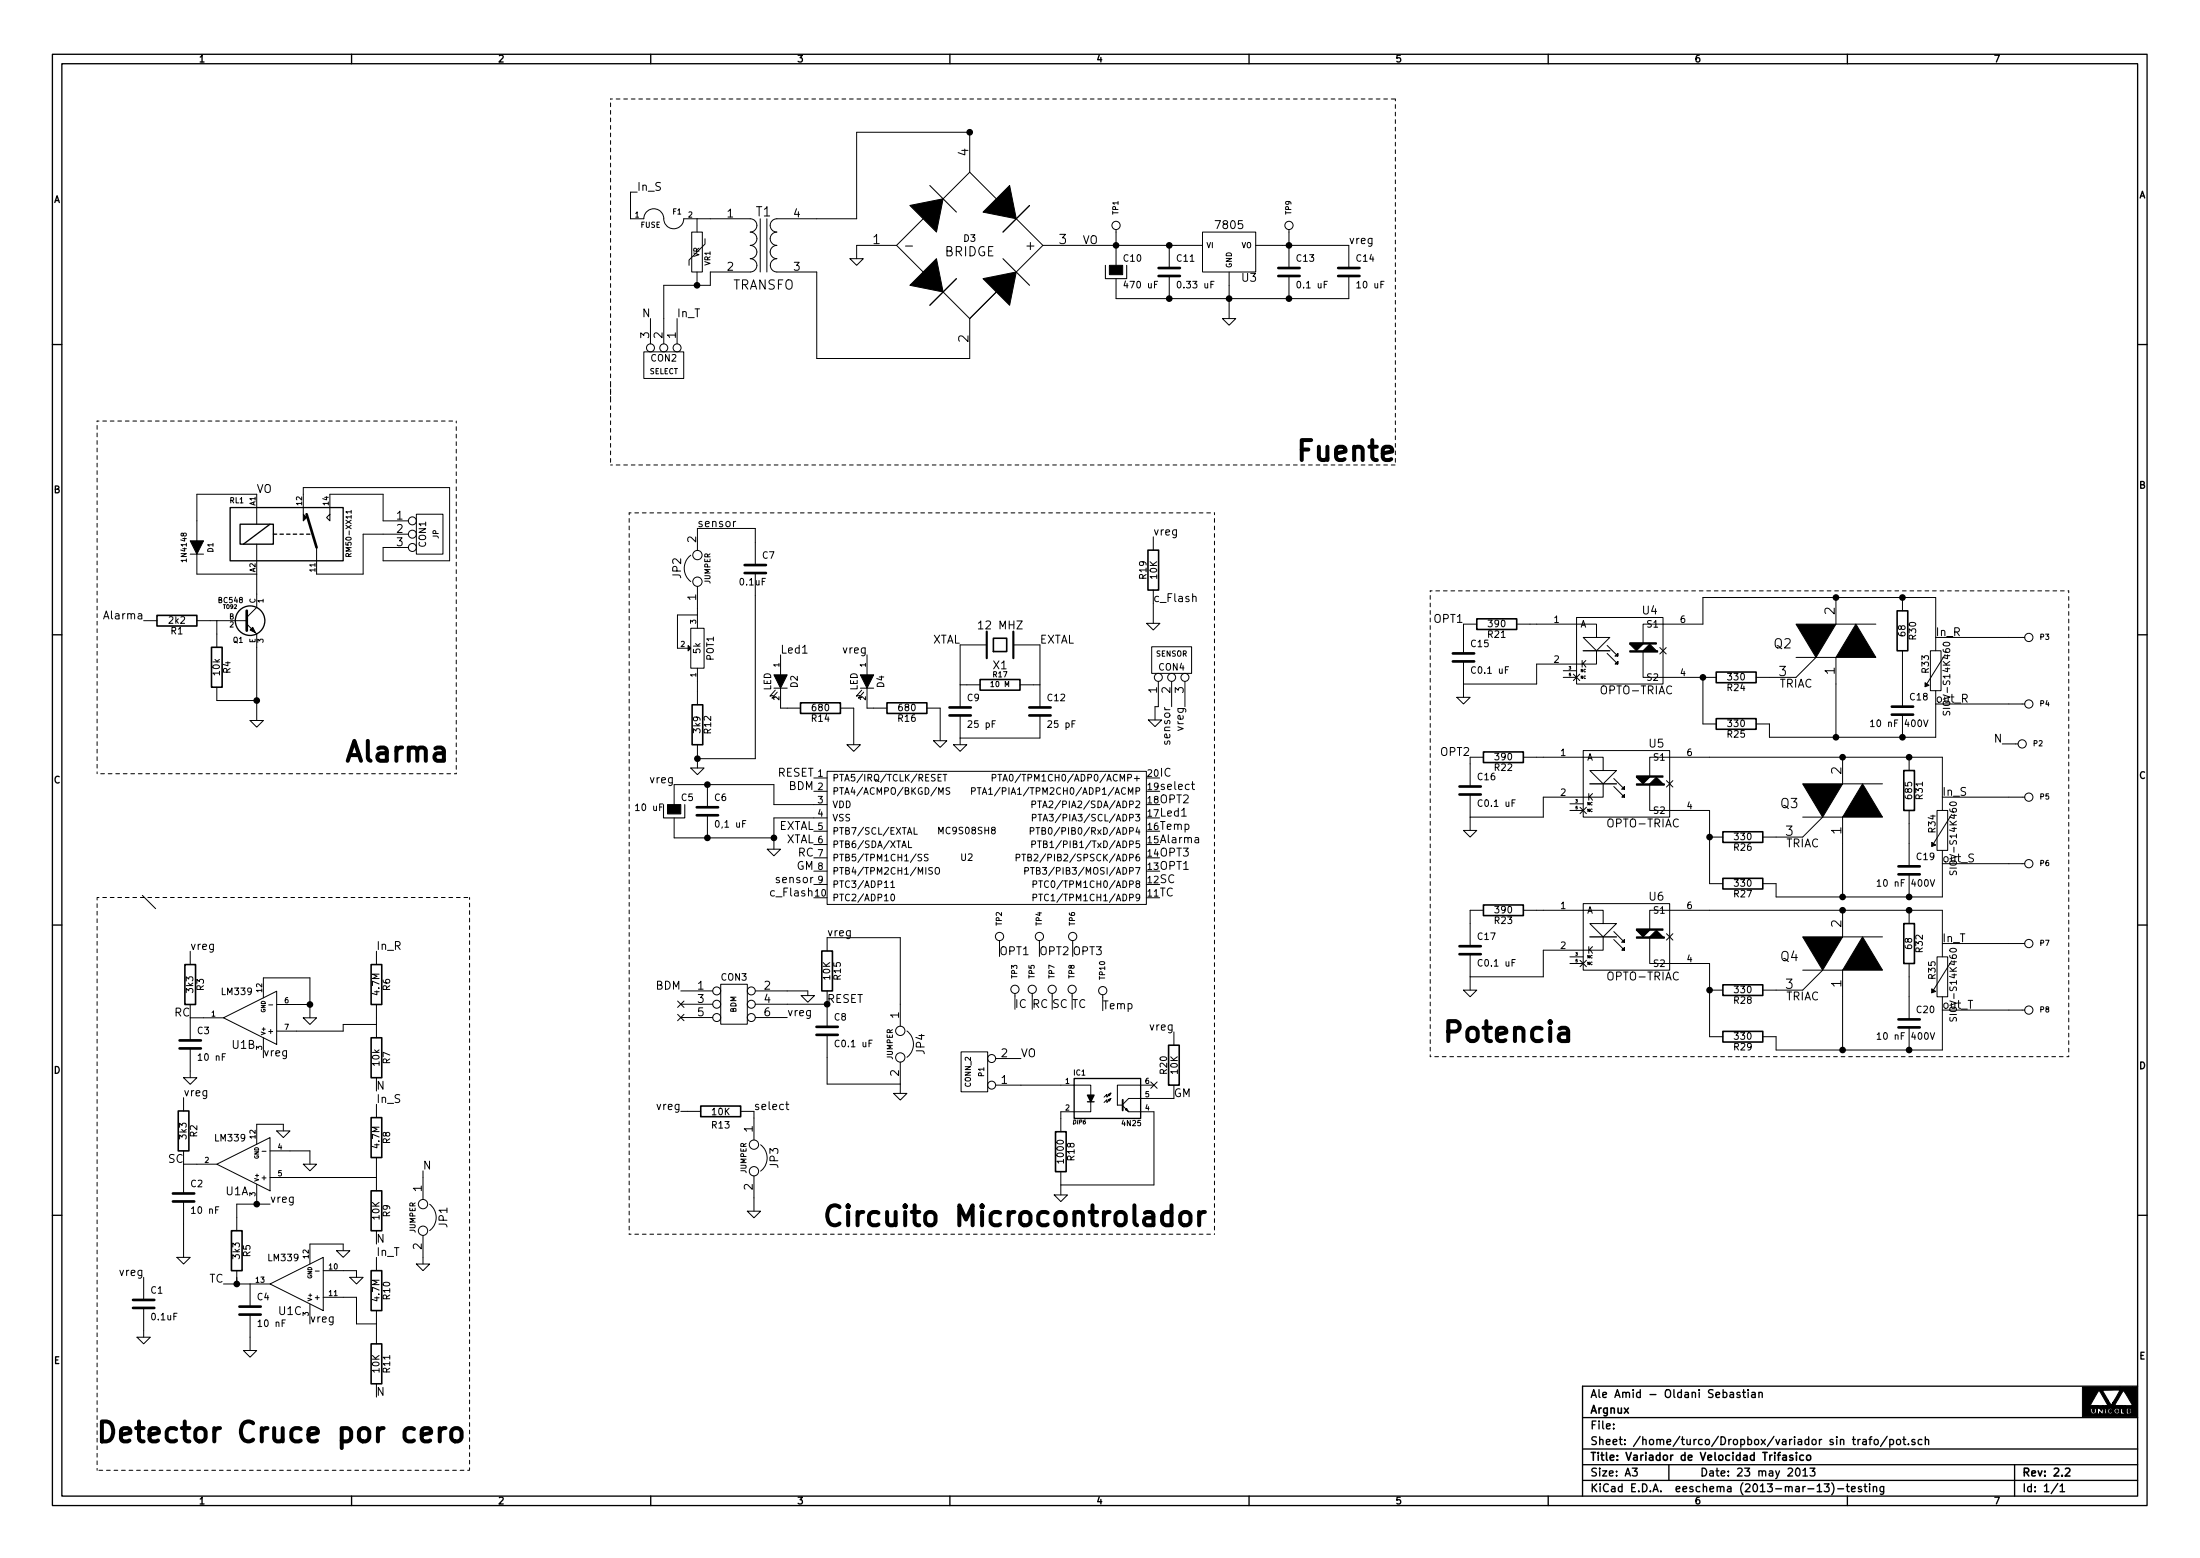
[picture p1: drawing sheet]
<svg xmlns="http://www.w3.org/2000/svg" width="297mm" height="210mm" viewBox="0 0 297 210" stroke-linecap="round" stroke-linejoin="round" font-family="sans-serif">
<g fill="none" stroke="#000" stroke-width=".18">
<path d="M7.1 7.3h282.8v195.9h-282.8zM8.4 8.6h280.2v193.3h-280.2zM47.5 7.3v1.3M87.9 7.3v1.3M128.3 7.3v1.3M168.6 7.3v1.3M209 7.3v1.3M249.4 7.3v1.3M7.1 46.5h1.3M288.6 46.5h1.3M31.1 68.5h15.2v7.2h-15.2zM32.4 70.7h4.5v2.7h-4.5z"/>
<path d="M36.5 70.7l-3.6 2.7M36.9 72.1h.5M37.8 72.1h.5M38.7 72.1h.5M39.6 72.1h.5M40.5 72.1h.4M41.4 72.1h.4M7.1 85.7h1.3M213.8 87.8h3.6M288.6 85.7h1.3M214.7 105.8h3.6M7.1 124.8h1.3"/>
<path d="M214.7 126.4h3.6M288.6 124.8h1.3M145 145.5h9v5.4h-9zM146.8 148.7h.9M7.1 164h1.3M288.6 164h1.3M213.7 197.7h74.9M213.7 199.8h74.9M213.7 195.5h74.9M213.7 191.3h74.9M217.9 192.7v.1M217.9 192.2v.1"/>
<path d="M220.4 198.1h.7l-.4 .4 .3 .1v.5l-.1 .1-.5-.1M225.3 197.7v2.1M233.6 187.9h.4l.1 .7M234.1 188.1l-.4 .1-.1 .1 .1 .3 .4-.1M234.9 187.9a.26 .26 0 0 0-.4 .1l.1 .2 .3 .1 .1 .1-.2 .2-.3-.1M235.3 187.9h.4M235.4 187.5v1l.3 .1M236 187.5v.1M236 187.9v.7M236.5 187.9h.4l.1 .7M237 188.1l-.4 .1-.1 .1 .1 .3 .4-.1M237.5 188l.1-.1h.3v.7"/>
<path d="M237.5 187.9v.7M242.6 198.2l.1-.1a.57 .57 0 0 1 .4 .5 .57 .57 0 0 1-.2 .5l-.1 .1a.57 .57 0 0 1-.4-.4 .57 .57 0 0 1 .2-.6zM243.4 198.4l.3-.3v1.1M243.4 199.2h.6M244.4 198.1h.6l-.3 .4 .3 .1v.5l-.2 .1-.4-.1M250.1 194.3h.4M250.3 193.9v.9l.2 .2M250.9 194.3v.7M251.2 194.3l-.3 .2M251.5 194.3h.4l.1 .7M252 194.5l-.4 .1-.1 .1 .1 .3 .4-.1M252.3 194.3h.4"/>
<path d="M252.7 193.9l-.2 .2v.9M253.1 194.3h.1h.3l.1 .5-.1 .1-.3 .1-.1-.1zM254.8 193.8l-.9 1.4M255.2 194.3h.3l.2 .2-.1 .4h-.4M255.2 194.3v1M256.1 194.3h.2h.3v.5l-.1 .1-.2 .1-.2-.1zM256.9 194.3h.4M257.1 193.9v.9l.2 .2M257.7 194.9v.1M258.5 194.3a.25 .25 0 0 0-.4 .2l.5 .3-.2 .2-.3-.1M259.5 194.3h-.3l-.2 .2v.4l.2 .1 .3-.1M260 194.3h.1h.3v.7"/>
<path d="M260 193.9v1.1M272 197.7v4.2M288.6 187.1h-74.9v14.8M47.5 201.9v1.3M87.9 201.9v1.3M128.3 201.9v1.3M168.6 201.9v1.3M209 201.9v1.3M246.3 200.3h.7l-.4 .4 .3 .1v.4l-.1 .1-.5-.1M247.3 200.1a1.21 1.21 0 0 1 0 1.6M248.1 200.9h.8M249.3 200.6h.4"/>
<path d="M249.4 200.3v.9l.3 .1M249.4 201.9v1.3M250 201l.5-.1v-.2l-.4-.1-.1 .2v.5h.5M251.3 200.7a.25 .25 0 0 0-.4 .1l.5 .3-.2 .2h-.3M251.7 200.6h.4M251.8 200.3v.9l.3 .1M252.4 200.3v.1M252.4 200.6v.7M252.9 200.7l.2-.1 .2 .1 .1 .6M252.9 200.6v.7M254.3 200.6v1l-.2 .1-.2-.1M254.3 200.7l-.3-.1-.2 .2 .1 .4 .1 .1h.3"/>
<path d="M277.8 200.2l-.9 1.4M278.1 200.6l.4-.3v1M278.1 201.3h.7"/>
<circle cx="33.8" cy="83.8" r="1.99"/>
</g>
<g fill="none" stroke="#000" stroke-width=".22">
<path d="M155 74.2h1.4v5.4h-1.4zM21.2 83h5.4v1.5h-5.4zM28.6 87.4h1.4v5.3h-1.4zM93.4 95.1h1.5v5.4h-1.5zM108.1 94.8h5.4v1.5h-5.4zM119.8 94.8h5.3v1.5h-5.3zM132.3 91.7h5.4v1.4h-5.4zM134.1 86.1h1.8v1.8h-1.8zM199.4 83.5h5.4v1.4h-5.4zM231.7 90.7h5.4v1.4h-5.4zM231.7 97h5.4v1.4h-5.4zM256.1 82.4h1.5v5.4h-1.5z"/>
<path d="M200.3 101.5h5.4v1.4h-5.4zM232.6 112.2h5.4v1.5h-5.4zM232.6 118.5h5.4v1.5h-5.4zM257 104h1.5v5.4h-1.5zM25 130.2h1.4v5.4h-1.4zM50.1 130.2h1.4v5.4h-1.4zM111 128.3h1.4v5.4h-1.4zM200.3 122.1h5.4v1.5h-5.4zM232.6 132.9h5.4v1.4h-5.4zM232.6 139.2h5.4v1.4h-5.4zM257 124.6h1.5v5.4h-1.5zM24.1 149.9h1.4v5.4h-1.4z"/>
<path d="M50.1 140h1.4v5.4h-1.4zM50.1 150.8h1.4v5.4h-1.4zM94.6 149.3h5.4v1.4h-5.4zM142.5 152.7h1.5v5.4h-1.5zM157.8 141.1h1.4v5.3h-1.4zM31.3 166.1h1.4v5.4h-1.4zM50.1 171.5h1.4v5.4h-1.4zM50.1 160.7h1.4v5.4h-1.4zM50.1 181.4h1.4v5.3h-1.4zM242 196.4a.25 .25 0 0 0-.4 .2l.5 .3-.2 .2-.3-.1M242.6 196v.1M242.6 196.4v.7"/>
<path d="M243.5 196.4h-.3l-.2 .2 .1 .4 .1 .1 .3-.1M244 196.5l.1-.1 .3 .1 .1 .4-.1 .1-.3 .1-.1-.1zM278.9 198.2l.4-.1 .2 .3-.7 .8h.7"/>
</g>
<g fill="none" stroke="#000" stroke-width=".14">
<path d="M86 25.9h-.9v3.6h1.8a1.36 1.36 0 0 1 1.5-1.3 1.36 1.36 0 0 1 1.2 1.6 1.35 1.35 0 0 0 1.5 1.1 1.35 1.35 0 0 0 1.2-1.4h9a.9 .9 0 0 1 .9 .9 .9 .9 0 0 1-.9 .9 .9 .9 0 0 1 .9 .9 .9 .9 0 0 1-.9 .9 .9 .9 0 0 1 .9 .9 .9 .9 0 0 1-.9 .9 .9 .9 0 0 1 .9 .9 .9 .9 0 0 1-.9 .9h-5.4v1.8h-6.3v7.9M93.4 31.3h1.4v5.4h-1.4zM94.1 29.5v1.8M94.1 36.7v1.8M95.2 32.2v.7l-2.2 2.2v.7M102.6 29.5v7.2M103.5 29.5v7.2M114.8 34.9h1.8l-.9 .9zM121.1 33.1l3.5 3.6M121.1 33.1h-5.4v1.8M122.3 33.2h.9M124.6 29.5l-3.5 3.6"/>
<path d="M125.5 25l3.6 3.6M127.3 39.4l3.6 3.6M129.1 37.6l-3.6 3.6M130.9 23.2v-5.4h-15.2v11.7h-10.8a.9 .9 0 0 0-.9 .9 .9 .9 0 0 0 .9 .9 .9 .9 0 0 0-.9 .9 .9 .9 0 0 0 .9 .9 .9 .9 0 0 0-.9 .9 .9 .9 0 0 0 .9 .9 .9 .9 0 0 0-.9 .9 .9 .9 0 0 0 .9 .9h5.4v11.7h20.6v-5.4M130.9 23.2l-3.6 3.6M130.9 23.2l3.6 3.6M134.5 39.4l-3.6 3.6M135.4 34.9l3.6 3.6M137.2 29.5l3.6 3.6M139 27.7l-3.6 3.6M140.8 33.1l-3.6 3.6M140.8 33.1h21.6"/>
<path d="M149.2 35.8v1.8h2.9v-1.8M150.7 31v4.8M157.9 33.1v3.1M157.9 37.2v3.1M162.4 31.3h7.1v5.4h-7.1zM163.9 38h-.4v.9M166 36.7v6.3M169.5 33.1h12.6v3.1M174 31v5.2M174 37.2v3.1M182.1 37.2v3.1h-31.4v-2.7M86.9 47.5h5.4v3.6h-5.4z"/>
<path d="M87.8 43v3.4M91.4 43v3.4M165.1 43h1.7l-.8 .9zM25.7 74.8h1.8M26.6 74.8v2.7h8.1M34.7 70.7v-4h-8.1v6.3M34.7 73.4v8.6l-1.4 1.3M40.9 69.4v-3.6h19.8v9.9h-9v-1.8h3.4M44.1 69.8l.4-.4v.9zM44.5 69.4v-2.7h7.2v3.6h3.4M47.1 75.1l-.1-.4h-.3v.4h.7M47.4 69.1h-.7l.2 .2"/>
<path d="M47.4 68.9v.4M55.1 72.1h-6.1v5.4h-6.3v-3.6M56.2 69.4h3.6v5.4h-3.6zM93.3 74.9a2.23 2.23 0 0 0 0 3.6M94.2 74.3v-3h7.8v5M94.2 79.1v5.7M99.3 70.4h-.2l-.1 .2M102 77.3v25.1h-7.8M155.7 72.4v1.8M155.7 79.6v4.5M19.4 83.8h1.8M26.6 83.8h6.7"/>
<path d="M29.3 83.8v3.6M29.3 92.7v1.8h5.4M33.3 84.2l1.4 1.4v11.6M33.8 97.2h1.8l-.9 .9zM93.3 84.8h1.8v5.4h-1.8zM94.2 90.2v4.9M94.2 83h-2.7v4.5h1.4M104.5 92.9h1.8M104.7 93.1l-.7 .8h.4M104.9 93.4l-.7 .8 .5-.1M105.4 92.9v2.7h2.7M105.4 88.4v2.7"/>
<path d="M108.4 88.1h.6M113.5 95.6h1.8v4.9M116.2 92.9h1.8M116.3 93.1l-.7 .8h.5M116.6 93.4l-.7 .8 .4-.1M117.1 92.9v2.7h2.7M117.1 88.4v2.7M125.1 95.6h1.8v4.4M126 100h1.8l-.9 .9zM129.6 96.6v3.9M129.6 92.4h2.7M133.2 87h-3.6v8.5"/>
<path d="M136.8 87h3.6v8.5M137.7 92.4h2.7M140.4 96.6v3h-10.8M154.8 84.1h1.8l-.9 .9zM155 97.2h1.8l-.9 .9zM155.5 87.3h5.4v3.6h-5.4zM156.4 92v3.4h-.5v1.8M158.2 92v3.4M160 92v3.4M161 80.6l.1-.1a.25 .25 0 0 1 .4 .1v.6M196.7 94.1h1.8l-.9 .9zM197.6 89.3v4.8"/>
<path d="M199.4 84.2h-1.8v4M204.8 84.2h10.8v1.8h-1.8l1.8 1.8 1.8-1.8h-1.8M211.1 90.5h1.8M211.1 91.4h1.8M212.4 91l.9 .8M212.9 83.3h11.6v9h-11.6zM213.3 91l-.9 .8M215.6 87.8v1.8h-8.1v2.7h-9.9M217 87.1l1.4 1.4v-.3v.3h-.3l.3-.3M217 88.2l1.4 1.4v-.3v.3h-.3l.3-.3M221.8 86.7v-2.5h8.1v-3.6h31.5v7.2M221.8 88v3.4h9.9"/>
<path d="M224.1 87.4l.9 .9M225 87.4l-.9 .9M229.9 91.4v6.3h1.8M242.5 88.7h5.4v10.8M245.2 88.7l-2.7 2.7h-5.4M247.9 80.6v3.6h5.4M252.6 97.4l.2-.2v.9M252.6 98.1h.5M256.9 80.6v1.8M256.9 87.8v7.6M256.9 96.4v3.1M259.7 97.2l.3 .9 .3-.9"/>
<path d="M260.6 87.8h1.5v5.4h-1.5zM261.4 93.2v6.3h-22.5v-1.8h-1.8M261.4 86h12M261.4 95h12M262.4 96v.5h.3l.2-.4 .2-.1 .2 .2-.1 .3M262.4 86.8a.49 .49 0 0 1 .9 .2 .59 .59 0 0 1-.9 0zM262.6 88.4l-2.7 4.3M89.6 108.6v1.8h2.9v-1.8M91 108.6v-2.7h13.5v2.7h7.2M91 110.4v2.7h13.5M93.3 103.6h1.8l-.9 .9zM94.2 100.5v3.1"/>
<path d="M95.5 105.9v3M95.5 110v3.1M103.6 114.6h1.8l-.9 .9zM109.9 105h1.8M109.9 106.8h1.8M109.9 112.2h1.8M109.9 114h1.8M109.9 115.8h1.8M109.9 117.6h1.8M109.9 119.4h1.8M111.7 104.1h43.1v18h-43.1zM111.7 110.4h-7.2v4.2"/>
<path d="M114.4 100.5h1.8l-.9 .9zM120.3 119.1l.2-.2v.9M120.3 119.8h.5M121.8 114.4l.3-.9 .3 .9M122.5 112.6l.3-.9 .3 .9M122.7 113.5v.9h.4M123.4 111.7v.9h.5M124.4 115.3h-.3l-.2 .1 .1 .3 .4 .1v.3l-.1 .1-.4-.1M125.3 115.3h-.3l-.2 .1 .1 .3 .4 .1v.3l-.2 .1-.3-.1M125.9 117.1l-.5 .1v.2l.4 .2 .1 .2-.2 .2-.3-.1M126.3 117.2l.2-.1h.2a.58 .58 0 0 1-.1 .9 .31 .31 0 0 1-.3-.3zM126.7 104.9h.3"/>
<path d="M126.7 107.2v-.9l.3 .6 .3-.6v.9M127.1 104.5h-.4v.9h.4M127.3 104.5h.5M127.6 104.5v.9M128.2 106.3h-.3l-.2 .2 .1 .2 .4 .2v.2l-.1 .1-.4-.1M128.7 100.5h1.8l-.9 .9zM131.2 106.8l.4-.1v-.3l-.4-.1v.9M132 106.3h.5M132.2 106.3v.9M132.6 107.2l.3-.9 .3 .9M132.7 106.9h.4M133.5 106.6l.2-.3v.9"/>
<path d="M133.5 107.2h.5M134 105l.4-.1v-.3l-.4-.1v.9M134.7 104.5h.5M135 104.5v.9M135.4 105.4l.3-.9 .3 .9M135.5 105.1h.4M137.2 115.7h.4l.1-.3-.5-.1v.9M138 115.3h.5M138.2 115.3v.9M138.4 117.5h.4v-.3l-.4-.1v.9M138.8 115.7l.4-.1v-.2l-.4-.1v.9h.3l.1-.1 .1-.2-.2-.2M139.1 112.2l.4-.1 .1-.3-.5-.1v.9"/>
<path d="M139.1 117.1h.5M139.3 114l.4-.1 .1-.3-.5-.1v.9M139.3 108.6l.5-.1v-.3l-.5-.1v.9M139.4 110.4l.4-.1 .1-.3-.5-.1v.9M139.4 117.1v.9M139.5 119.3h.4v-.4h-.4v.9M139.9 111.7h.5M139.9 117.5l.5-.1v-.2l-.5-.1v.9h.4l.1-.1v-.2l-.1-.2M140.1 113.5h.5M140.1 108.1h.5M140.1 111.7v.9M140.2 109.9h.5"/>
<path d="M140.3 118.9h.5M140.3 113.5v.9M140.4 108.1v.9M140.4 109.9v.9M140.5 118.9v.9M140.7 112.1l.4-.1v-.2l-.4-.1v.9h.3l.1-.1 .1-.2-.2-.2M140.8 110.8l.3-.9 .3 .9M140.9 113.9l.4-.1v-.2l-.4-.1v.9h.3l.2-.1v-.2l-.2-.2M159.5 110.1h.7M160.9 105.8h.4M161 105.5v.9l.3 .2M161.4 113.1h.4v.6"/>
<path d="M161.8 113.3h-.3a.21 .21 0 0 0-.2 .2 .21 .21 0 0 0 .2 .2h.3M197.6 112.1h1.8l-.9 .9zM198.5 107.2v4.9M200.3 102.2h-1.8v3.9M205.7 102.2h10.8v1.8h-1.8l1.8 1.8 1.8-1.8h-1.8M212 108.5h1.8M212 109.4h1.8M213.3 108.9l.9 .9M213.8 101.3h11.6v9h-11.6zM214.2 108.9l-.9 .9M216.5 105.8v1.8h-8.1v2.7h-9.9M217.9 105.1l1.4 1.4v-.4v.4h-.3l.3-.4"/>
<path d="M217.9 106.1l1.4 1.5v-.4v.4h-.3l.3-.4M222.7 104.7v-2.5h39.6v7.2M222.7 106v3.4h8.1v9.9h1.8M225 105.4l.9 .8M225.9 105.4l-.9 .8M230.8 113h1.8M243.4 110.3h5.4v10.7M246.1 110.3l-2.7 2.7h-5.4M248.8 102.2v3.6h5.4M253.5 119l.2-.3v.9M253.5 119.6h.5M257.8 102.2v1.8"/>
<path d="M257.8 109.4v7.5M257.8 118v3M260.6 118.7l.3 .9 .3-.9M261.5 109.4h1.5v5.4h-1.5zM262.3 107.6h11.1M263.3 117.5v.5h.3l.2-.4 .2-.1 .2 .2-.1 .3M263.3 108.3a.49 .49 0 0 1 .9 .2 .59 .59 0 0 1-.9 0zM263.5 109.9l-2.7 4.3M270.3 100.4h2.2M273.4 116.6h-11.1v4.4h-22.5v-1.7h-1.8M19.2 120.8l1.8 1.8M25.7 128.4v1.8"/>
<path d="M30.2 137.4l7.2-3.6v7.1zM30.2 137.4h-4.5v3M35.6 134.7v-2.7h6.2v5.4M36.3 135.6h.5M37.4 135.6h4.4M40.9 137.4h1.8l-.9 .9zM50.8 128.4v1.8M50.8 135.6v4.4M50.8 138.3h-4.5v.9h-8.9M91.5 136.9l.9 .9M91.5 135.1l.9 .9M91.9 133.7h4.3"/>
<path d="M91.9 135.5h4.3M91.9 137.3h4.3M92.4 136.9l-.9 .9M92.4 135.1l-.9 .9M97.3 132.8h3.6v5.4h-3.6zM102 135.5h9.7v3.1M102 133.7h7.1v.7M102 137.3h4.3M108.2 134.4h1.8l-.9 .9zM111.7 128.3v-1.8h9.9v12M111.7 139.7v6.6h9.9M120.4 120.7h.1a.48 .48 0 0 1 .3 .4 .48 .48 0 0 1-.3 .5l-.2-.4z"/>
<path d="M122.5 139.1a2.23 2.23 0 0 1 0 3.6M135 126.9v.4M137 134.1v.3M139.4 134.1v.3M139.5 121.1h.4v-.4h-.4v.9M140.3 120.7h.5M140.3 126.9v.4M140.5 120.7v.9M142.1 134.1v.3M144.8 134.1v.3M144.8 126.9v.4M148.9 134.2v2.2"/>
<path d="M158.5 139.3v1.8M197.6 133.6h1.8l-.9 .9zM198.5 128.8v4.8M200.3 122.8h-1.8v4.9M205.7 122.8h10.8v1.8h-1.8l1.8 1.8 1.8-1.8h-1.8M212 129.1h1.8M212 130h1.8M213.3 129.6l.9 .9M213.8 121.9h11.6v9h-11.6zM214.2 129.6l-.9 .9M216.5 126.4v1.8h-8.1v3.6h-9.9M217.9 125.7l1.4 1.5v-.4v.4h-.3l.3-.4"/>
<path d="M217.9 126.8l1.4 1.4v-.3v.3h-.3l.3-.3M222.7 125.4v-2.6h39.6v6.3M222.7 126.6v3.4h8.1v9.9h1.8M225 126l.9 .9M225.9 126l-.9 .9M230.8 133.6h1.8M243.4 130.9h5.4v10.8M246.1 130.9l-2.7 2.7h-5.4M248.8 122.8v3.6h5.4M253.5 139.6l.2-.2v.9M257.8 122.8v1.8M257.8 130v7.6"/>
<path d="M257.8 138.6v3.1M260.6 139.4l.3 .9 .3-.9M261.5 129.1h1.5v5.4h-1.5zM262.3 134.5v7.2h-22.5v-1.8h-1.8M262.3 127.3h11.1M262.3 136.3h11.1M263.3 137.3v.5h.3l.2-.4 .2-.1 .2 .2-.1 .3M263.3 128.1a.49 .49 0 0 1 .9 .2 .59 .59 0 0 1-.9 0zM263.5 129.7l-2.7 4.3M24.8 145.4h1.8l-.9 .9zM24.8 148.1v1.8M25.7 141.5v3.9"/>
<path d="M29.3 157.1l7.2-3.6v7.2zM29.3 157.1h-4.5v4M34.7 159.8v2.7M35.4 155.4h.5M35.6 140v2.7M36.5 155.3h5.3v1.8M36.5 158.9h14.3M37.4 152.6h1.8l-.9 .9zM38.3 152.6v-.9h-3.6v2.7M40.9 157.1h1.8l-.9 .9zM50.8 145.4v1.8M50.8 149v1.8"/>
<path d="M50.8 156.2v4.5M57.1 158v3.9M91.9 150h2.7M100 150h1.8v3.8M101.8 158.7v4.8M102.7 154.5a2.23 2.23 0 0 1 0 3.5M106.1 149h.4M106.2 148.7v.9l.3 .1M120.7 147.6h1.8l-.9 .9zM121.6 143.3v4.3M129.8 142h3.6v5.3h-3.6zM134.4 146.4h12.9v1.4"/>
<path d="M134.4 142.9h3.4M143.2 158.1v3.2M147.3 148.7v1.3h-4.1v2.7M149.6 147.7l.4-.2-.2 .4zM150 147.5l-.6 .6v-.4l-.3 .4M150 148.2l-.2 .4-.2-.2 .4-.2-.6 .6v-.4l-.3 .4M151.6 149.2l.8 .8h3.4v9.9h-12.6M151.9 149.8l.2-.2 .2 .3zM153.9 148.2h-1.5l-.8 .8M154 148.2h4.5M155.4 146l.8 .9M155.8 146.4h-4.9v2.7h.7"/>
<path d="M156.2 146l-.8 .9M253.5 140.3h.5M19.4 172.4v3M19.4 176.5v4M23.9 169.7h1.8l-.9 .9zM24.8 162.1v7.6M30.2 173.3h6.3M32 171.5v1.8M33.8 173.3v3M33.8 177.4v4.9M36.5 173.3l7.1-3.6v7.2zM36.5 162.5h-4.5v3.6"/>
<path d="M41.8 176v2.7M42.6 171.5h.5M43.6 171.5h4.5v.9M43.6 175.1h4.5v3.6h2.7M45.4 168.8h1.8l-.9 .9zM46.3 168.8v-.9h-4.5v2.7M47.2 172.4h1.8l-.9 .9zM50.8 166.1v1.8M50.8 169.7v1.8M50.8 176.9v4.5M56.2 170.6h1.8l-.9 .9zM57.1 166.7v3.9"/>
<path d="M58 162.5a2.23 2.23 0 0 1 0 3.6M100.9 163.5h1.8l-.9 .8zM142.3 161.3h1.8l-.9 .9zM18.5 180.5h1.8l-.9 .9zM32.9 182.3h1.8l-.9 .9zM50.8 186.7v1.8"/>
<circle cx="150.7" cy="30.4" r=".56"/>
<circle cx="174" cy="30.4" r=".56"/>
<circle cx="87.8" cy="46.9" r=".54"/>
<circle cx="89.6" cy="46.9" r=".54"/>
<circle cx="91.4" cy="46.9" r=".54"/>
<circle cx="55.7" cy="70.3" r=".54"/>
<circle cx="55.7" cy="73.9" r=".54"/>
<circle cx="55.7" cy="72.1" r=".54"/>
<circle cx="94.2" cy="74.9" r=".63"/>
<circle cx="94.2" cy="78.5" r=".63"/>
<circle cx="156.4" cy="91.4" r=".54"/>
<circle cx="158.2" cy="91.4" r=".54"/>
<circle cx="160" cy="91.4" r=".54"/>
<circle cx="273.9" cy="95" r=".56"/>
<circle cx="273.9" cy="86" r=".56"/>
<circle cx="273" cy="100.4" r=".56"/>
<circle cx="273.9" cy="107.6" r=".56"/>
<circle cx="273.9" cy="116.6" r=".56"/>
<circle cx="96.8" cy="137.3" r=".54"/>
<circle cx="96.8" cy="133.7" r=".54"/>
<circle cx="96.8" cy="135.5" r=".54"/>
<circle cx="101.4" cy="135.5" r=".54"/>
<circle cx="101.4" cy="133.7" r=".54"/>
<circle cx="101.4" cy="137.3" r=".54"/>
<circle cx="121.6" cy="139.1" r=".63"/>
<circle cx="135" cy="126.4" r=".56"/>
<circle cx="137" cy="133.5" r=".56"/>
<circle cx="139.4" cy="133.5" r=".56"/>
<circle cx="140.3" cy="126.4" r=".56"/>
<circle cx="142.1" cy="133.5" r=".56"/>
<circle cx="144.8" cy="133.5" r=".56"/>
<circle cx="144.8" cy="126.4" r=".56"/>
<circle cx="148.9" cy="133.7" r=".56"/>
<circle cx="273.9" cy="136.3" r=".56"/>
<circle cx="273.9" cy="127.3" r=".56"/>
<circle cx="101.8" cy="158.1" r=".63"/>
<circle cx="101.8" cy="154.5" r=".63"/>
<circle cx="121.6" cy="142.7" r=".63"/>
<circle cx="133.9" cy="146.4" r=".54"/>
<circle cx="133.9" cy="142.9" r=".54"/>
<circle cx="57.1" cy="166.1" r=".63"/>
<circle cx="57.1" cy="162.5" r=".63"/>
</g>
<g fill="none" stroke="#000" stroke-width=".36">
<path d="M156.4 37.2h2.9M156.4 36.2h2.9M172.6 37.2h2.9M172.6 36.2h2.9M180.7 37.2h2.9M180.7 36.2h2.9M41.4 69.4l1.3 4.5M100.5 77.3h2.9M100.5 76.3h2.9M33.3 82.4v2.7M128.2 96.6h2.9M128.2 95.5h2.9"/>
<path d="M139 96.6h2.8M139 95.5h2.8M196.2 89.3h2.8M196.2 88.2h2.8M255.4 96.4h2.9M255.4 95.4h2.9M94.1 110h2.8M94.1 108.9h2.8M197.1 107.2h2.8M197.1 106.1h2.8M256.3 118h2.9M256.3 116.9h2.9"/>
<path d="M110.2 139.7h2.9M110.2 138.6h2.9M197.1 128.8h2.8M197.1 127.7h2.8M256.3 138.6h2.9M256.3 137.6h2.9M24.2 141.5h2.9M24.2 140.4h2.9M18 176.5h2.8M18 175.4h2.8M23.3 162.1h2.9M23.3 161.1h2.9"/>
<path d="M32.3 177.4h2.9M32.3 176.3h2.9"/>
</g>
<g fill="#000" stroke="#000" stroke-width=".14">
<path d="M122.8 27.7l4.5-.9-.9 4.5zM126.4 34.9l.9 4.5-4.5-.9zM132.7 37.6l4.5-.9-.9 4.5zM136.3 25l.9 4.5-4.5-.9zM149.8 35.8h1.8v1.3h-1.8zM25.7 73h1.8l-.9 1.8zM40.9 69.4l.5 .4-.5 .5zM34.1 84.7l.4 .7-.7-.4zM92.9 87.1l.4 .4-.4 .3zM104.5 91.1h1.8l-.9 1.8zM116.2 91.1h1.8l-.9 1.8zM220 87.8h3.8v.2h-3.8z"/>
<path d="M220 86.9h1.8l-.9 .9zM222.7 86.9l.9 .9h-1.8zM220 86.7h3.6v.2h-3.6zM242.5 84.2h5.4l-2.7 4.5zM250.6 84.2l2.7 4.5h-5.4zM259.9 92.1l.6 .4-.6 .2zM90.1 108.6h1.8v1.2h-1.8zM220.9 105.8h3.8v.2h-3.8zM220.9 104.9h1.8l-.9 .9zM223.6 104.9l.9 .9h-1.8zM220.9 104.7h3.6v.2h-3.6zM243.4 105.8h5.4l-2.7 4.5z"/>
<path d="M251.5 105.8l2.7 4.5h-5.4zM260.8 113.7l.6 .3-.6 .2zM220.9 126.4h3.8v.2h-3.8zM220.9 125.5h1.8l-.9 .9zM223.6 125.5l.9 .9h-1.8zM220.9 125.4h3.6v.1h-3.6zM243.4 126.4h5.4l-2.7 4.5zM251.5 126.4l2.7 4.5h-5.4zM260.8 133.4l.6 .4-.6 .2zM285.7 190.2l.3 .1v.1l-.1 .2-.2-.2zM287.4 190.2l.2 .1v.2l-.2 .2-.1-.2zM281.2 187.2h5v.4h-2.3l.7 1.3v.8l-1.2-2.1-1.1 2 .8 .1v.5l-.2-.1-.1 .4-.2 .1-.1-.5h-.2a.47 .47 0 0 0 0 .5 .47 .47 0 0 0 .6 .2l.2-.4v-.7h.9v.5l-.1-.1h-.1l-.1 .3a.45 .45 0 0 0-.4-.3h-.1a.58 .58 0 0 0 .1 .7h.1l.1-.3 .2 .3h.2l.1-1.1h.4v.7v-.3h-.1a.66 .66 0 0 0 0 .7l.1-.2v-.9h.2v-.8l.4 .7 .3-.4v1.4h-.5a.22 .22 0 0 1 .1-.3 .22 .22 0 0 1 .3 0v-.1a.32 .32 0 0 0-.5 0 .38 .38 0 0 0 0 .6 .38 .38 0 0 0 .6-.2v-1.4l.9-1.6v-.4h1.7v2.5l-1.2-2.1-1.2 2 .7 .1v.7a.39 .39 0 0 0-.5-.3 .39 .39 0 0 0-.3 .4 .39 .39 0 0 0 .5 .3l.3-.2v-.9h.8v1l-.4-.1-.1-.5h-.1l-.1 .7 .7-.1v-1h.8v.7l-.2-.3h-.5v.7a.51 .51 0 0 0 .7-.4v-.7h.1v-2.5h.6v4h-7.3z"/>
</g>
<path d="M159.5 163.8a.73 .73 0 0 1 .7-.3 .73 .73 0 0 1 .5 .6v.7a.72 .72 0 0 1-.7 .6 .72 .72 0 0 1-.7-.6v-.7zM161.9 163.6v1.8M162.7 163.6a.68 .68 0 0 0-.8 .5M56.9 193.6l1.3-.2-.1-.5-.3-.2h-.5l-.2 .2-.2 .2v1l.2 .3 .2 .1h.5l.3-.1M59.4 192.7v1.8M60.1 192.7a.68 .68 0 0 0-.7 .5M61 193a.73 .73 0 0 1 .8-.3 .73 .73 0 0 1 .5 .5v.8a.72 .72 0 0 1-.7 .6 .72 .72 0 0 1-.7-.6v-.8z" fill="none" stroke="#000" stroke-width=".54"/>
<path d="M151.6 148.4v1.5" fill="none" stroke="#000" stroke-width=".25"/>
<g fill="#000" stroke="#000" stroke-width=".18">
<path d="M146.8 147.8h.9l-.4 .9z"/>
<circle cx="130.9" cy="17.8" r=".36"/>
<circle cx="94.1" cy="38.5" r=".36"/>
<circle cx="150.7" cy="33.1" r=".36"/>
<circle cx="157.9" cy="33.1" r=".36"/>
<circle cx="174" cy="33.1" r=".36"/>
<circle cx="157.9" cy="40.3" r=".36"/>
<circle cx="166" cy="40.3" r=".36"/>
<circle cx="174" cy="40.3" r=".36"/>
<circle cx="34.7" cy="94.5" r=".36"/>
<circle cx="229.9" cy="91.4" r=".36"/>
<circle cx="247.9" cy="99.5" r=".36"/>
<circle cx="247.9" cy="80.6" r=".36"/>
<circle cx="256.9" cy="99.5" r=".36"/>
<circle cx="256.9" cy="80.6" r=".36"/>
<circle cx="94.2" cy="102.4" r=".36"/>
<circle cx="95.5" cy="105.9" r=".36"/>
<circle cx="95.5" cy="113.1" r=".36"/>
<circle cx="104.5" cy="113.1" r=".36"/>
<circle cx="230.8" cy="113" r=".36"/>
<circle cx="248.8" cy="102.2" r=".36"/>
<circle cx="257.8" cy="102.2" r=".36"/>
<circle cx="41.8" cy="135.6" r=".36"/>
<circle cx="230.8" cy="133.6" r=".36"/>
<circle cx="248.8" cy="122.8" r=".36"/>
<circle cx="248.8" cy="121" r=".36"/>
<circle cx="257.8" cy="122.8" r=".36"/>
<circle cx="257.8" cy="121" r=".36"/>
<circle cx="248.8" cy="141.7" r=".36"/>
<circle cx="257.8" cy="141.7" r=".36"/>
<circle cx="32" cy="173.3" r=".36"/>
<circle cx="34.7" cy="162.5" r=".36"/>
</g>
<path d="M133.2 85.2v3.6M136.8 85.2v3.6" fill="none" stroke="#000" stroke-width=".29"/>
<g fill="none" stroke="#000" stroke-width=".14" stroke-dasharray=".5" stroke-dashoffset=".3">
<path d="M82.4 13.4h106M188.4 13.4v49.3M13.1 56.8h48.5M61.6 56.8v47.6M82.4 53.8v-40.4M82.4 52v10.7M82.4 62.7h106M85 69.2h79M85 69.2v97.4M164 69.2v97.4M193.1 79.7h86.2M279.3 79.7v62.9"/>
<path d="M13.1 104.4v-47.6M61.6 104.4h-48.5M13.1 121.1h50.3M63.4 121.1v77.2M193.1 142.6v-62.9M279.3 142.6h-86.2M85 166.6h79M13.1 198.4v-77.2M63.4 198.4h-50.3"/>
</g>
<g font-size="3.8">
<text x="175.1" y="62.2">Fuente</text>
<text x="46.7" y="102.8">Alarma</text>
<text x="194.9" y="140.6">Potencia</text>
<text x="111.2" y="165.5">Circuito Microcontrolador</text>
<text x="13.1" y="194.6">Detector Cruce por cero</text>
</g>
<g font-size="1.8">
<text x="130.7" y="21" transform="rotate(-90 130.7 21)">4</text>
<text x="102.1" y="29.2">T1</text>
<text x="117.9" y="32.9">1</text>
<text x="127.5" y="34.6">BRIDGE</text>
<text x="138.9" y="33.7">+</text>
<text x="143" y="32.9">3</text>
<text x="98.9" y="39.1">TRANSFO</text>
<text x="130.7" y="46.2" transform="rotate(-90 130.7 46.2)">2</text>
<text x="247.7" y="82.9" transform="rotate(-90 247.7 82.9)">2</text>
<text x="239.5" y="87.5">Q2</text>
<text x="240.2" y="91.2">3</text>
<text x="247.7" y="91" transform="rotate(-90 247.7 91)">1</text>
<text x="248.6" y="104.5" transform="rotate(-90 248.6 104.5)">2</text>
<text x="240.4" y="109.1">Q3</text>
<text x="241.1" y="112.8">3</text>
<text x="248.6" y="112.6" transform="rotate(-90 248.6 112.6)">1</text>
<text x="248.6" y="125.1" transform="rotate(-90 248.6 125.1)">2</text>
<text x="240.4" y="129.7">Q4</text>
<text x="241.1" y="133.4">3</text>
<text x="248.6" y="133.2" transform="rotate(-90 248.6 133.2)">1</text>
</g>
<g font-size="1.5">
<text x="86" y="25.8">In_S</text>
<text x="98.2" y="29.3">1</text>
<text x="107.2" y="29.3">4</text>
<text x="146.2" y="32.9">VO</text>
<text x="164.3" y="30.9">7805</text>
<text x="182.1" y="32.9">vreg</text>
<text x="98.2" y="36.5">2</text>
<text x="107.2" y="36.5">3</text>
<text x="167.7" y="38">U3</text>
<text x="86.7" y="42.8">N</text>
<text x="87.6" y="45.7" transform="rotate(-90 87.6 45.7)">3</text>
<text x="89.4" y="45.7" transform="rotate(-90 89.4 45.7)">2</text>
<text x="91.2" y="45.7" transform="rotate(-90 91.2 45.7)">1</text>
<text x="91.4" y="42.8">In_T</text>
<text x="34.7" y="66.5">VO</text>
<text x="53.6" y="70.1">1</text>
<text x="53.6" y="71.9">2</text>
<text x="94.2" y="71.1">sensor</text>
<text x="53.6" y="73.7">3</text>
<text x="94" y="73.2" transform="rotate(-90 94 73.2)">2</text>
<text x="155.7" y="72.3">vreg</text>
<text x="14.3" y="83.6">Alarma</text>
<text x="92" y="78" transform="rotate(-90 92 78)">JP2</text>
<text x="94" y="81" transform="rotate(-90 94 81)">1</text>
<text x="155.7" y="81.2">c_Flash</text>
<text x="221.8" y="82.9">U4</text>
<text x="105.4" y="88.2">Led1</text>
<text x="113.9" y="88.2">vreg</text>
<text x="125.7" y="86.9">XTAL</text>
<text x="132.4" y="84.9">12 MHZ</text>
<text x="140.4" y="86.9">EXTAL</text>
<text x="193.7" y="84.1">OPT1</text>
<text x="261.4" y="85.8">In_R</text>
<text x="134.1" y="90.3">X1</text>
<text x="156.2" y="93.5" transform="rotate(-90 156.2 93.5)">1</text>
<text x="158" y="93.5" transform="rotate(-90 158 93.5)">2</text>
<text x="159.8" y="93.5" transform="rotate(-90 159.8 93.5)">3</text>
<text x="216.3" y="93.7">OPTO-TRIAC</text>
<text x="240.2" y="92.8">TRIAC</text>
<text x="261.4" y="94.8">out_R</text>
<text x="158" y="100.3" transform="rotate(-90 158 100.3)">sensor</text>
<text x="159.8" y="98.5" transform="rotate(-90 159.8 98.5)">vreg</text>
<text x="222.7" y="100.9">U5</text>
<text x="269.3" y="100.2">N</text>
<text x="87.9" y="105.7">vreg</text>
<text x="104.9" y="104.8">RESET</text>
<text x="106.5" y="106.6">BDM</text>
<text x="156.6" y="104.8">IC</text>
<text x="156.6" y="106.6">select</text>
<text x="194.6" y="102">OPT2</text>
<text x="262.3" y="107.4">In_S</text>
<text x="105" y="112">EXTAL</text>
<text x="106" y="113.8">XTAL</text>
<text x="156.6" y="110.2">Led1</text>
<text x="156.6" y="112">Temp</text>
<text x="156.6" y="113.8">Alarma</text>
<text x="156.6" y="108.4">OPT2</text>
<text x="217.2" y="111.7">OPTO-TRIAC</text>
<text x="105" y="119.2">sensor</text>
<text x="107.5" y="117.4">GM</text>
<text x="107.7" y="115.6">RC</text>
<text x="156.6" y="117.4">OPT1</text>
<text x="156.6" y="115.6">OPT3</text>
<text x="156.6" y="119.2">SC</text>
<text x="241.1" y="114.3">TRIAC</text>
<text x="262.3" y="116.4">out_S</text>
<text x="104.3" y="121">c_Flash</text>
<text x="156.6" y="121">TC</text>
<text x="222.7" y="121.5">U6</text>
<text x="25.7" y="128.2">vreg</text>
<text x="50.8" y="128.2">In_R</text>
<text x="111.7" y="126.4">vreg</text>
<text x="135" y="128.9">OPT1</text>
<text x="140.3" y="128.9">OPT2 OPT3</text>
<text x="262.3" y="127.2">In_T</text>
<text x="23.5" y="137.2">RC</text>
<text x="88.5" y="133.5">BDM</text>
<text x="94.2" y="133.5">1</text>
<text x="94.2" y="135.3">3</text>
<text x="94.2" y="137.1">5</text>
<text x="103.2" y="133.5">2</text>
<text x="103.2" y="135.3">4</text>
<text x="103.2" y="137.1">6</text>
<text x="106.3" y="137.1">vreg</text>
<text x="111.7" y="135.3">RESET</text>
<text x="121.4" y="137.4" transform="rotate(-90 121.4 137.4)">1</text>
<text x="137" y="136">IC RC SC TC</text>
<text x="148.9" y="136.2">Temp</text>
<text x="217.2" y="132.3">OPTO-TRIAC</text>
<text x="241.1" y="135">TRIAC</text>
<text x="262.3" y="136.1">out_T</text>
<text x="31.4" y="141.5">U1B</text>
<text x="35.6" y="142.6">vreg</text>
<text x="124.8" y="142.2" transform="rotate(-90 124.8 142.2)">JP4</text>
<text x="135.2" y="142.7">2</text>
<text x="137.8" y="142.7">VO</text>
<text x="155.3" y="139.1">vreg</text>
<text x="24.8" y="148">vreg</text>
<text x="50.8" y="147.1">N</text>
<text x="50.8" y="148.9">In_S</text>
<text x="88.8" y="149.8">vreg</text>
<text x="101.8" y="149.8">select</text>
<text x="121.4" y="145.2" transform="rotate(-90 121.4 145.2)">2</text>
<text x="135.2" y="146.3">1</text>
<text x="158.5" y="148.1">GM</text>
<text x="101.6" y="152.8" transform="rotate(-90 101.6 152.8)">1</text>
<text x="22.7" y="156.9">SC</text>
<text x="30.5" y="161.3">U1A</text>
<text x="56.9" y="160.8" transform="rotate(-90 56.9 160.8)">1</text>
<text x="57.1" y="157.8">N</text>
<text x="101.6" y="160.6" transform="rotate(-90 101.6 160.6)">2</text>
<text x="105.1" y="157.6" transform="rotate(-90 105.1 157.6)">JP3</text>
<text x="36.5" y="162.3">vreg</text>
<text x="50.8" y="167.7">N</text>
<text x="60.4" y="165.6" transform="rotate(-90 60.4 165.6)">JP1</text>
<text x="16.2" y="172.2">vreg</text>
<text x="28.2" y="173.1">TC</text>
<text x="50.8" y="169.5">In_T</text>
<text x="56.9" y="168.6" transform="rotate(-90 56.9 168.6)">2</text>
<text x="37.7" y="177.5">U1C</text>
<text x="41.8" y="178.5">vreg</text>
<text x="50.8" y="188.4">N</text>
<text x="214.7" y="188.6">Ale Amid - Oldani Sebastian</text>
<text x="214.7" y="190.8">Argnux</text>
<text x="214.7" y="195">Sheet: /home/turco/Dropbox/variador sin trafo/pot.sch</text>
<text x="214.7" y="192.9">File:</text>
<text x="214.7" y="197.1">Title: Variador de Velocidad Trifasico</text>
<text x="214.7" y="199.2">Size: A3</text>
<text x="214.7" y="201.4">KiCad E.D.A. eeschema (2013-mar-13)-testing</text>
<text x="229.6" y="199.2">Date: 23 may 2013</text>
<text x="273.1" y="201.4">Id: 1/1</text>
<text x="273.1" y="199.2">Rev: 2.2</text>
</g>
<g font-size="1.3">
<text x="26.9" y="8.4">1</text>
<text x="67.3" y="8.4">2</text>
<text x="107.7" y="8.4">3</text>
<text x="148.1" y="8.4">4</text>
<text x="188.5" y="8.4">5</text>
<text x="228.9" y="8.4">6</text>
<text x="269.3" y="8.4">7</text>
<text x="7.3" y="27.4">A</text>
<text x="288.8" y="26.8">A</text>
<text x="130.1" y="32.6">D3</text>
<text x="151.7" y="35.3">C10</text>
<text x="158.9" y="35.3">C11</text>
<text x="175.1" y="35.3">C13</text>
<text x="183.2" y="35.3">C14</text>
<text x="152" y="38.9">470 uF</text>
<text x="159.3" y="38.9">0.33 uF</text>
<text x="175.3" y="38.9">0.1 uF</text>
<text x="183.4" y="38.9">10 uF</text>
<text x="87.9" y="48.8">CON2</text>
<text x="288.8" y="65.9">B</text>
<text x="7.3" y="66.5">B</text>
<text x="57.5" y="73.8" transform="rotate(-90 57.5 73.8)">CON1</text>
<text x="103" y="75.4">C7</text>
<text x="100" y="79">0.1uF</text>
<text x="154.8" y="78.1" transform="rotate(-90 154.8 78.1)">R19</text>
<text x="156.2" y="78.1" transform="rotate(-90 156.2 78.1)">10K</text>
<text x="22.8" y="84.2">2k2</text>
<text x="23.1" y="85.6">R1</text>
<text x="94.6" y="88.2" transform="rotate(-90 94.6 88.2)">5k</text>
<text x="96.4" y="89.1" transform="rotate(-90 96.4 89.1)">POT1</text>
<text x="198.7" y="87.3">C15</text>
<text x="200.9" y="86.1">R21</text>
<text x="201" y="84.6">390</text>
<text x="209.8" y="84.1">1</text>
<text x="209.8" y="89.4">2</text>
<text x="213.4" y="84.7">A</text>
<text x="222.5" y="84.7">S1</text>
<text x="226.9" y="84.1">6</text>
<text x="257.3" y="85.8" transform="rotate(-90 257.3 85.8)">68</text>
<text x="258.7" y="86.3" transform="rotate(-90 258.7 86.3)">R30</text>
<text x="29.7" y="91.1" transform="rotate(-90 29.7 91.1)">10k</text>
<text x="31.1" y="90.8" transform="rotate(-90 31.1 90.8)">R4</text>
<text x="104.1" y="93.2" transform="rotate(-90 104.1 93.2)">LED</text>
<text x="107.7" y="92.8" transform="rotate(-90 107.7 92.8)">D2</text>
<text x="109.7" y="96">680</text>
<text x="115.8" y="93.2" transform="rotate(-90 115.8 93.2)">LED</text>
<text x="119.4" y="92.8" transform="rotate(-90 119.4 92.8)">D4</text>
<text x="121.4" y="96">680</text>
<text x="130.6" y="94.6">C9</text>
<text x="141.5" y="94.6">C12</text>
<text x="156.5" y="90.5">CON4</text>
<text x="198.9" y="90.9">C0.1 uF</text>
<text x="213.4" y="90.1">K</text>
<text x="222.5" y="91.9">S2</text>
<text x="226.9" y="91.2">4</text>
<text x="233.3" y="93.2">R24</text>
<text x="233.4" y="91.8">330</text>
<text x="257.9" y="94.5">C18</text>
<text x="260.4" y="90.8" transform="rotate(-90 260.4 90.8)">R33</text>
<text x="263.3" y="95.9" transform="rotate(-90 263.3 95.9)">SIOV-S14K460</text>
<text x="94.6" y="98.8" transform="rotate(-90 94.6 98.8)">3k9</text>
<text x="96" y="99" transform="rotate(-90 96 99)">R12</text>
<text x="109.6" y="97.4">R14</text>
<text x="121.3" y="97.4">R16</text>
<text x="130.9" y="98.2">25 pF</text>
<text x="141.7" y="98.2">25 pF</text>
<text x="233.3" y="99.5">R25</text>
<text x="233.4" y="98.1">330</text>
<text x="253.1" y="98.1">10 nF 400V</text>
<text x="7.3" y="105.7">C</text>
<text x="110.4" y="104.8">1</text>
<text x="110.4" y="106.6">2</text>
<text x="112.4" y="105.4">PTA5/IRQ/TCLK/RESET</text>
<text x="112.4" y="107.2">PTA4/ACMPO/BKGD/MS</text>
<text x="133.8" y="107.2">PTA1/PIA1/TPM2CH0/ADP1/ACMP</text>
<text x="136.2" y="105.4">PTA0/TPM1CH0/ADP0/ACMP+</text>
<text x="155" y="104.8">20</text>
<text x="155" y="106.6">19</text>
<text x="199.6" y="105.3">C16</text>
<text x="201.8" y="104">R22</text>
<text x="201.9" y="102.6">390</text>
<text x="210.7" y="102">1</text>
<text x="210.7" y="107.4">2</text>
<text x="214.3" y="102.6">A</text>
<text x="223.4" y="102.6">S1</text>
<text x="227.8" y="102">6</text>
<text x="258.2" y="107.7" transform="rotate(-90 258.2 107.7)">685</text>
<text x="259.6" y="107.8" transform="rotate(-90 259.6 107.8)">R31</text>
<text x="288.8" y="105.1">C</text>
<text x="86" y="109.4">10 uF</text>
<text x="92" y="108.1">C5</text>
<text x="96.5" y="108.1">C6</text>
<text x="96.8" y="111.7">0,1 uF</text>
<text x="110.4" y="108.4">3</text>
<text x="110.4" y="110.2">4</text>
<text x="110.4" y="112">5</text>
<text x="110.4" y="113.8">6</text>
<text x="112.4" y="109">VDD</text>
<text x="112.4" y="110.8">VSS</text>
<text x="112.4" y="112.6">PTB7/SCL/EXTAL</text>
<text x="126.9" y="112.6">MC9S08SH8</text>
<text x="141.1" y="109">PTA2/PIA2/SDA/ADP2</text>
<text x="141.2" y="112.6">PTB0/PIB0/RxD/ADP4</text>
<text x="141.2" y="110.8">PTA3/PIA3/SCL/ADP3</text>
<text x="155" y="113.8">15</text>
<text x="155" y="112">16</text>
<text x="155" y="110.2">17</text>
<text x="155" y="108.4">18</text>
<text x="199.8" y="108.9">C0.1 uF</text>
<text x="214.3" y="108">K</text>
<text x="223.4" y="109.8">S2</text>
<text x="227.8" y="109.2">4</text>
<text x="234.3" y="113.4">330</text>
<text x="261.3" y="112.3" transform="rotate(-90 261.3 112.3)">R34</text>
<text x="110.4" y="115.6">7</text>
<text x="110.4" y="117.4">8</text>
<text x="110.4" y="119.2">9</text>
<text x="112.4" y="114.4">PTB6/SDA/XTAL</text>
<text x="112.4" y="116.2">PTB5/TPM1CH1/SS</text>
<text x="112.4" y="118">PTB4/TPM2CH1/MISO</text>
<text x="112.4" y="119.8">PTC3/ADP11</text>
<text x="129.7" y="116.2">U2</text>
<text x="139.4" y="116.2">PTB2/PIB2/SPSCK/ADP6</text>
<text x="140.5" y="118">PTB3/PIB3/MOSI/ADP7</text>
<text x="141" y="119.8">PTC0/TPM1CH0/ADP8</text>
<text x="141.3" y="114.4">PTB1/PIB1/TxD/ADP5</text>
<text x="155" y="119.2">12</text>
<text x="155" y="117.4">13</text>
<text x="155" y="115.6">14</text>
<text x="234.2" y="114.8">R26</text>
<text x="234.3" y="119.6">330</text>
<text x="254" y="119.6">10 nF 400V</text>
<text x="258.8" y="116.1">C19</text>
<text x="264.2" y="117.5" transform="rotate(-90 264.2 117.5)">SIOV-S14K460</text>
<text x="110.1" y="121">10</text>
<text x="112.4" y="121.6">PTC2/ADP10</text>
<text x="141" y="121.6">PTC1/TPM1CH1/ADP9</text>
<text x="155" y="121">11</text>
<text x="201.8" y="124.7">R23</text>
<text x="201.9" y="123.2">390</text>
<text x="210.7" y="122.7">1</text>
<text x="214.3" y="123.3">A</text>
<text x="223.4" y="123.3">S1</text>
<text x="227.8" y="122.7">6</text>
<text x="234.2" y="121.1">R27</text>
<text x="199.6" y="126.8">C17</text>
<text x="199.8" y="130.4">C0.1 uF</text>
<text x="210.7" y="128.1">2</text>
<text x="214.3" y="128.7">K</text>
<text x="223.4" y="130.5">S2</text>
<text x="227.8" y="129.8">4</text>
<text x="258.2" y="128" transform="rotate(-90 258.2 128)">68</text>
<text x="259.6" y="128.5" transform="rotate(-90 259.6 128.5)">R32</text>
<text x="26.1" y="133.9" transform="rotate(-90 26.1 133.9)">3k3</text>
<text x="27.5" y="133.7" transform="rotate(-90 27.5 133.7)">R3</text>
<text x="30" y="134.3">LM339</text>
<text x="51.2" y="134.2" transform="rotate(-90 51.2 134.2)">4.7M</text>
<text x="52.7" y="133.7" transform="rotate(-90 52.7 133.7)">R6</text>
<text x="97.4" y="132.3">CON3</text>
<text x="112.1" y="132.2" transform="rotate(-90 112.1 132.2)">10K</text>
<text x="112.7" y="137.7">C8</text>
<text x="113.5" y="132.2" transform="rotate(-90 113.5 132.2)">R15</text>
<text x="234.2" y="135.5">R28</text>
<text x="234.3" y="134">330</text>
<text x="258.8" y="136.7">C20</text>
<text x="261.3" y="132.1" transform="rotate(-90 261.3 132.1)">R35</text>
<text x="264.2" y="137.2" transform="rotate(-90 264.2 137.2)">SIOV-S14K460</text>
<text x="26.7" y="139.5">C3</text>
<text x="26.9" y="143.1">10 nF</text>
<text x="51.2" y="143.8" transform="rotate(-90 51.2 143.8)">10k</text>
<text x="52.7" y="143.5" transform="rotate(-90 52.7 143.5)">R7</text>
<text x="113" y="141.3">C0.1 uF</text>
<text x="234.2" y="141.7">R29</text>
<text x="234.3" y="140.3">330</text>
<text x="254" y="140.3">10 nF 400V</text>
<text x="7.3" y="144.9">D</text>
<text x="157.6" y="144.9" transform="rotate(-90 157.6 144.9)">R20</text>
<text x="159" y="144.9" transform="rotate(-90 159 144.9)">10K</text>
<text x="288.8" y="144.3">D</text>
<text x="25.2" y="153.7" transform="rotate(-90 25.2 153.7)">3k3</text>
<text x="26.6" y="153.4" transform="rotate(-90 26.6 153.4)">R2</text>
<text x="29.1" y="154">LM339</text>
<text x="51.2" y="154.9" transform="rotate(-90 51.2 154.9)">4.7M</text>
<text x="52.7" y="154.3" transform="rotate(-90 52.7 154.3)">R8</text>
<text x="96.2" y="152.3">R13</text>
<text x="96.2" y="150.5">10K</text>
<text x="25.8" y="160.2">C2</text>
<text x="143.6" y="156.8" transform="rotate(-90 143.6 156.8)">1000</text>
<text x="145.1" y="156.6" transform="rotate(-90 145.1 156.6)">R18</text>
<text x="26" y="163.8">10 nF</text>
<text x="51.2" y="164.5" transform="rotate(-90 51.2 164.5)">10K</text>
<text x="52.7" y="164.2" transform="rotate(-90 52.7 164.2)">R9</text>
<text x="32.4" y="169.8" transform="rotate(-90 32.4 169.8)">3k3</text>
<text x="33.8" y="169.6" transform="rotate(-90 33.8 169.6)">R5</text>
<text x="36.3" y="170.2">LM339</text>
<text x="20.4" y="174.6">C1</text>
<text x="20.5" y="178.2">0.1uF</text>
<text x="34.8" y="175.5">C4</text>
<text x="35" y="179.1">10 nF</text>
<text x="51.2" y="175.5" transform="rotate(-90 51.2 175.5)">4.7M</text>
<text x="52.7" y="175.3" transform="rotate(-90 52.7 175.3)">R10</text>
<text x="7.3" y="184.1">E</text>
<text x="51.2" y="185.2" transform="rotate(-90 51.2 185.2)">10K</text>
<text x="52.7" y="185.2" transform="rotate(-90 52.7 185.2)">R11</text>
<text x="288.9" y="183.4">E</text>
<text x="26.9" y="203">1</text>
<text x="67.3" y="203">2</text>
<text x="107.7" y="203">3</text>
<text x="148.1" y="203">4</text>
<text x="188.5" y="203">5</text>
<text x="228.9" y="203">6</text>
<text x="269.3" y="203">7</text>
</g>
<g font-size="1">
<text x="85.8" y="29.3">1</text>
<text x="90.8" y="28.9">F1</text>
<text x="92.9" y="29.3">2</text>
<text x="151" y="28.9" transform="rotate(-90 151 28.9)">TP1</text>
<text x="174.3" y="28.9" transform="rotate(-90 174.3 28.9)">TP9</text>
<text x="86.5" y="30.7">FUSE</text>
<text x="94.4" y="34.7" transform="rotate(-90 94.4 34.7)">VR</text>
<text x="95.9" y="35.8" transform="rotate(-90 95.9 35.8)">VR1</text>
<text x="162.9" y="33.5">VI</text>
<text x="167.5" y="33.5">VO</text>
<text x="166.3" y="36.2" transform="rotate(-90 166.3 36.2)">GND</text>
<text x="87.6" y="50.5">SELECT</text>
<text x="31" y="67.9">RL1</text>
<text x="34.5" y="68.2" transform="rotate(-90 34.5 68.2)">A1</text>
<text x="40.8" y="68.2" transform="rotate(-90 40.8 68.2)">12</text>
<text x="44.4" y="68.2" transform="rotate(-90 44.4 68.2)">14</text>
<text x="25.2" y="75.6" transform="rotate(-90 25.2 75.6)">1N4148</text>
<text x="28.8" y="74.5" transform="rotate(-90 28.8 74.5)">D1</text>
<text x="34.5" y="77.2" transform="rotate(-90 34.5 77.2)">A2</text>
<text x="42.6" y="77.1" transform="rotate(-90 42.6 77.1)">11</text>
<text x="47.5" y="74.7" transform="rotate(-90 47.5 74.7)">RM50-XX11</text>
<text x="59.2" y="72.7" transform="rotate(-90 59.2 72.7)">JP</text>
<text x="29.6" y="81.4">BC548</text>
<text x="30.9" y="83.6">B</text>
<text x="34.5" y="81.4" transform="rotate(-90 34.5 81.4)">C</text>
<text x="35.6" y="81.3" transform="rotate(-90 35.6 81.3)">1</text>
<text x="95.9" y="78.8" transform="rotate(-90 95.9 78.8)">JUMPER</text>
<text x="31" y="84.7">2</text>
<text x="31.5" y="86.7">Q1</text>
<text x="34.5" y="86.8" transform="rotate(-90 34.5 86.8)">E</text>
<text x="35.6" y="86.7" transform="rotate(-90 35.6 86.7)">3</text>
<text x="91.9" y="87.3">2</text>
<text x="94" y="84.2" transform="rotate(-90 94 84.2)">3</text>
<text x="105.2" y="90" transform="rotate(-90 105.2 90)">1</text>
<text x="116.9" y="90" transform="rotate(-90 116.9 90)">1</text>
<text x="156.1" y="88.6">SENSOR</text>
<text x="275.5" y="86.3">P3</text>
<text x="94" y="91.3" transform="rotate(-90 94 91.3)">1</text>
<text x="105.2" y="94.5" transform="rotate(-90 105.2 94.5)">2</text>
<text x="116.9" y="94.5" transform="rotate(-90 116.9 94.5)">2</text>
<text x="133.9" y="92.7">10 M</text>
<text x="134.1" y="91.4">R17</text>
<text x="275.5" y="95.3">P4</text>
<text x="274.6" y="100.7">P2</text>
<text x="275.5" y="107.9">P5</text>
<text x="275.5" y="116.9">P6</text>
<text x="135.3" y="124.9" transform="rotate(-90 135.3 124.9)">TP2</text>
<text x="140.6" y="124.9" transform="rotate(-90 140.6 124.9)">TP4</text>
<text x="145.1" y="124.9" transform="rotate(-90 145.1 124.9)">TP6</text>
<text x="275.5" y="127.6">P7</text>
<text x="28.6" y="137.2">1</text>
<text x="35.4" y="133.9" transform="rotate(-90 35.4 133.9)">12</text>
<text x="38.4" y="135.4">6</text>
<text x="99.4" y="136.7" transform="rotate(-90 99.4 136.7)">BDM</text>
<text x="137.3" y="132" transform="rotate(-90 137.3 132)">TP3</text>
<text x="139.7" y="132" transform="rotate(-90 139.7 132)">TP5</text>
<text x="142.4" y="132" transform="rotate(-90 142.4 132)">TP7</text>
<text x="145.1" y="132" transform="rotate(-90 145.1 132)">TP8</text>
<text x="149.2" y="132.1" transform="rotate(-90 149.2 132.1)">TP10</text>
<text x="275.5" y="136.6">P8</text>
<text x="35.4" y="141.7" transform="rotate(-90 35.4 141.7)">3</text>
<text x="36.4" y="139.5">+</text>
<text x="38.4" y="139">7</text>
<text x="120.5" y="143" transform="rotate(-90 120.5 143)">JUMPER</text>
<text x="131.1" y="146.7" transform="rotate(-90 131.1 146.7)">CONN_2</text>
<text x="132.9" y="145.3" transform="rotate(-90 132.9 145.3)">P1</text>
<text x="143.9" y="146.3">1</text>
<text x="143.9" y="149.9">2</text>
<text x="145" y="145.1">IC1</text>
<text x="154.6" y="149.9">4</text>
<text x="154.6" y="148.1">5</text>
<text x="154.6" y="146.3">6</text>
<text x="34.5" y="153.6" transform="rotate(-90 34.5 153.6)">12</text>
<text x="37.5" y="155.1">4</text>
<text x="151.6" y="152">4N25</text>
<text x="27.7" y="156.9">2</text>
<text x="34.5" y="161.4" transform="rotate(-90 34.5 161.4)">3</text>
<text x="35.5" y="159.3">+</text>
<text x="37.5" y="158.7">5</text>
<text x="100.8" y="158.4" transform="rotate(-90 100.8 158.4)">JUMPER</text>
<text x="56.1" y="166.4" transform="rotate(-90 56.1 166.4)">JUMPER</text>
<text x="34.6" y="173.1">13</text>
<text x="41.7" y="169.8" transform="rotate(-90 41.7 169.8)">12</text>
<text x="44.4" y="171.3">10</text>
<text x="41.7" y="177.6" transform="rotate(-90 41.7 177.6)">3</text>
<text x="42.7" y="175.4">+</text>
<text x="44.4" y="174.9">11</text>
</g>
<g font-size=".8">
<text x="35.8" y="136.7" transform="rotate(-90 35.8 136.7)">GND</text>
<text x="35.8" y="139.7" transform="rotate(-90 35.8 139.7)">V+</text>
<text x="144.9" y="151.7">DIP6</text>
<text x="34.9" y="159.4" transform="rotate(-90 34.9 159.4)">V+</text>
<text x="34.9" y="156.4" transform="rotate(-90 34.9 156.4)">GND</text>
<text x="42.1" y="172.6" transform="rotate(-90 42.1 172.6)">GND</text>
<text x="42.1" y="175.6" transform="rotate(-90 42.1 175.6)">V+</text>
</g>
<text font-size=".7" x="30.2" y="82.1">TO92</text>
<g font-size=".5">
<text x="211.8" y="90.3">3</text>
<text x="211.8" y="91.2">5</text>
<text x="213.4" y="90.7">NC</text>
<text x="213.4" y="91.6">NC</text>
<text x="212.7" y="108.3">3</text>
<text x="212.7" y="109.2">5</text>
<text x="214.3" y="108.7">NC</text>
<text x="214.3" y="109.6">NC</text>
<text x="212.7" y="129">3</text>
<text x="212.7" y="129.8">5</text>
<text x="214.3" y="129.3">NC</text>
<text x="214.3" y="130.2">NC</text>
</g>
</svg>
